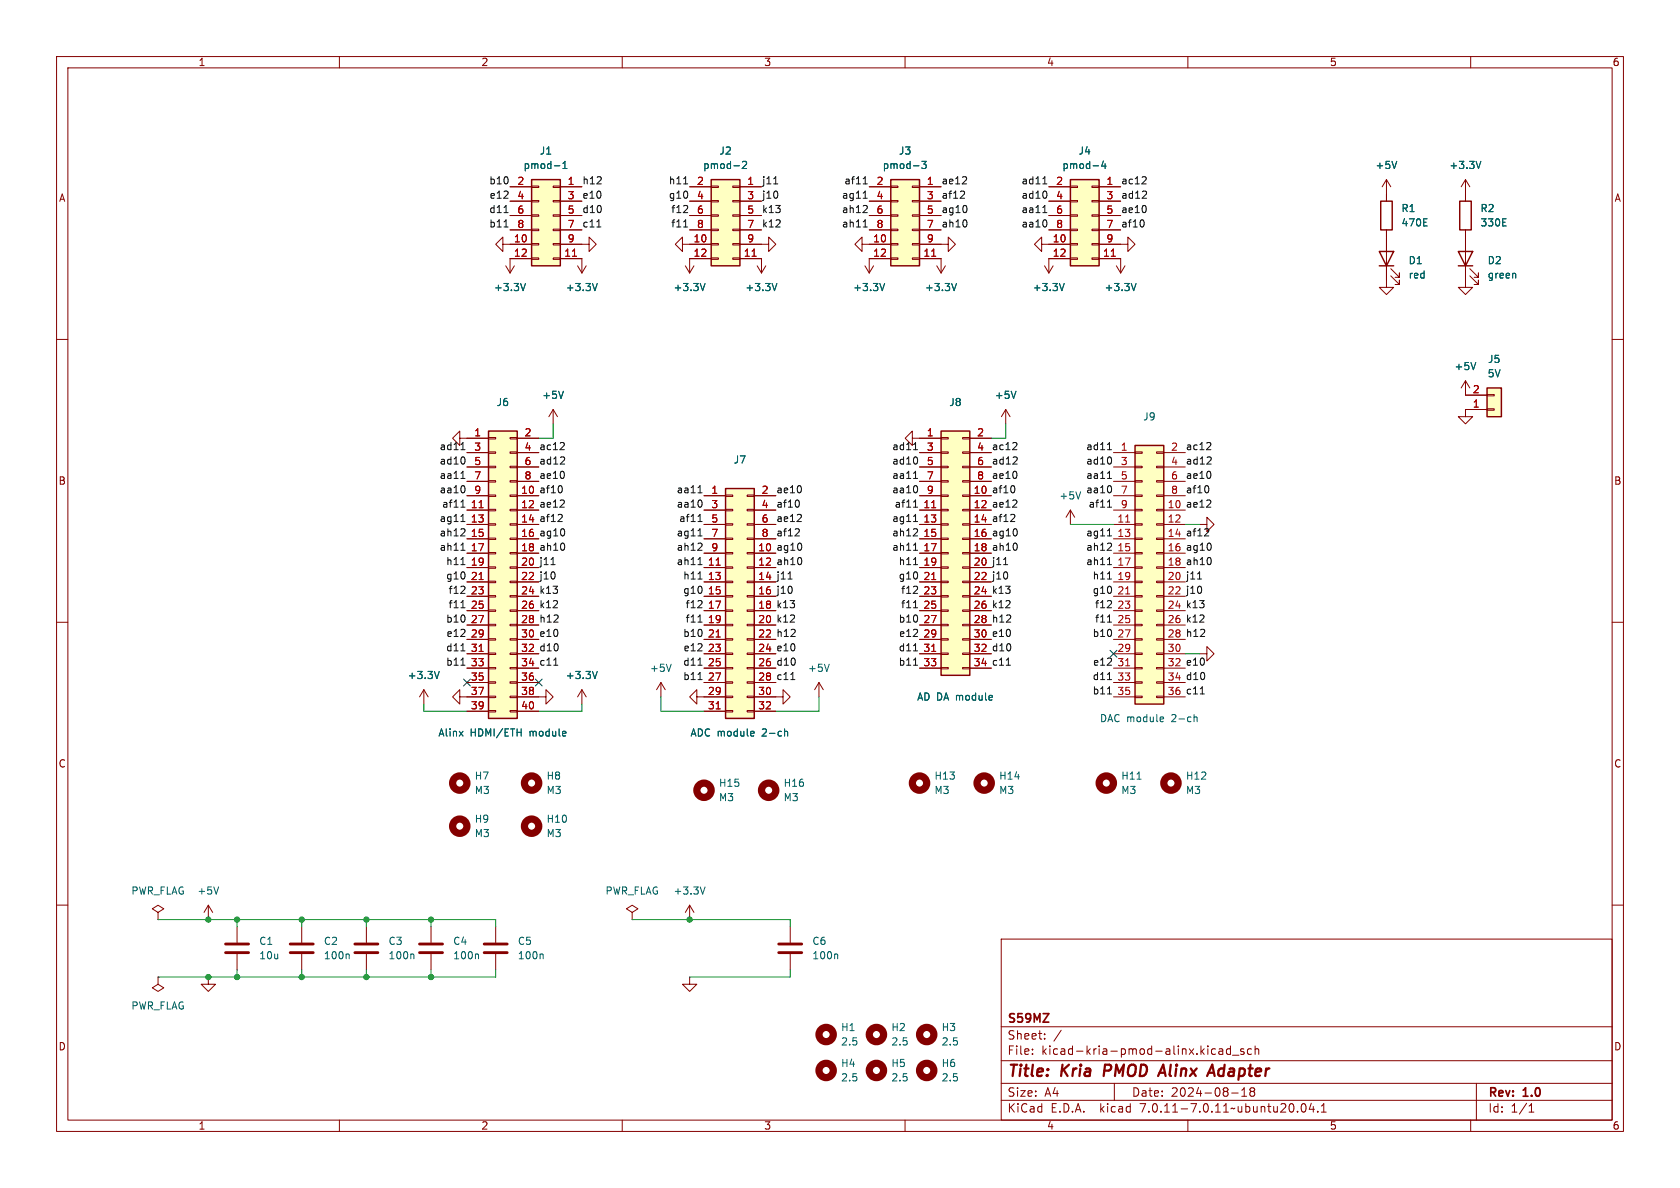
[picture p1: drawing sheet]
<svg xmlns="http://www.w3.org/2000/svg" width="297mm" height="210mm" viewBox="0 0 297 210" stroke-linecap="round" stroke-linejoin="round" font-family="sans-serif">
<g fill="none" stroke="#840000" stroke-width=".18">
<path d="M10 10h277v190h-277zM12 12h273v186h-273zM60 10v2M110 10v2M160 10v2M210 10v2M260 10v2M90.2 33h3.8M90.2 35.6h3.8M90.2 38.1h3.8M94 38h1.2v.2h-1.2zM94 35.4h1.2v.3h-1.2z"/>
<path d="M94 32.9h1.2v.2h-1.2zM97.8 38h1.3v.2h-1.3zM97.8 35.4h1.3v.3h-1.3zM97.8 32.9h1.3v.2h-1.3zM99.1 33h3.8M99.1 35.6h3.8M99.1 38.1h3.8M121.9 33h3.8M121.9 35.6h3.8M121.9 38.1h3.8M125.7 38h1.3v.2h-1.3zM125.7 35.4h1.3v.3h-1.3z"/>
<path d="M125.7 32.9h1.3v.2h-1.3zM129.5 38h1.3v.2h-1.3zM129.5 35.4h1.3v.3h-1.3zM129.5 32.9h1.3v.2h-1.3zM130.8 33h3.8M130.8 35.6h3.8M130.8 38.1h3.8M153.7 33h3.8M153.7 35.6h3.8M153.7 38.1h3.8M157.5 38h1.2v.2h-1.2zM157.5 35.4h1.2v.3h-1.2z"/>
<path d="M157.5 32.9h1.2v.2h-1.2zM161.3 38h1.3v.2h-1.3zM161.3 35.4h1.3v.3h-1.3zM161.3 32.9h1.3v.2h-1.3zM162.6 33h3.8M162.6 35.6h3.8M162.6 38.1h3.8M185.4 33h3.8M185.4 35.6h3.8M185.4 38.1h3.8M189.2 38h1.3v.2h-1.3zM189.2 35.4h1.3v.3h-1.3z"/>
<path d="M189.2 32.9h1.3v.2h-1.3zM193 38h1.3v.2h-1.3zM193 35.4h1.3v.3h-1.3zM193 32.9h1.3v.2h-1.3zM194.3 33h3.8M194.3 35.6h3.8M194.3 38.1h3.8M245.1 31.8l-.8 1.2M245.1 31.8v3.8M245.1 31.8l.8 1.2M259.1 31.8l-.8 1.2M259.1 31.8v3.8"/>
<path d="M259.1 31.8l.7 1.2M10 60h2M88.9 43.2v-1.3l-1.3 1.3 1.3 1.3v-1.3h5.1M89.4 47l.8 1.3M90.2 40.6h3.8M90.9 47l-.7 1.3M94 45.6h1.2v.2h-1.2zM94 43.1h1.2v.2h-1.2zM94 40.5h1.2v.3h-1.2zM94 45.7h-3.8v2.6M97.8 45.6h1.3v.2h-1.3zM97.8 43.1h1.3v.2h-1.3z"/>
<path d="M97.8 40.5h1.3v.3h-1.3zM99.1 43.2h5v1.3l1.3-1.3-1.3-1.3v1.3M99.1 45.7h3.8v2.6M99.1 40.6h3.8M102.1 47l.8 1.3M103.6 47l-.7 1.3M120.6 43.2v-1.3l-1.2 1.3 1.2 1.3v-1.3h5.1M121.2 47l.7 1.3M121.9 40.6h3.8M122.7 47l-.8 1.3M125.7 45.6h1.3v.2h-1.3zM125.7 43.1h1.3v.2h-1.3z"/>
<path d="M125.7 40.5h1.3v.3h-1.3zM125.7 45.7h-3.8v2.6M129.5 45.6h1.3v.2h-1.3zM129.5 43.1h1.3v.2h-1.3zM129.5 40.5h1.3v.3h-1.3zM130.8 43.2h5.1v1.3l1.3-1.3-1.3-1.3v1.3M130.8 45.7h3.8v2.6M130.8 40.6h3.8M133.9 47l.7 1.3M135.4 47l-.8 1.3M152.4 43.2v-1.3l-1.3 1.3 1.3 1.3v-1.3h5.1M152.9 47l.8 1.3"/>
<path d="M153.7 40.6h3.8M154.4 47l-.7 1.3M157.5 45.6h1.2v.2h-1.2zM157.5 43.1h1.2v.2h-1.2zM157.5 40.5h1.2v.3h-1.2zM157.5 45.7h-3.8v2.6M161.3 45.6h1.3v.2h-1.3zM161.3 43.1h1.3v.2h-1.3zM161.3 40.5h1.3v.3h-1.3zM162.6 43.2h5v1.3l1.3-1.3-1.3-1.3v1.3M162.6 45.7h3.8v2.6M162.6 40.6h3.8"/>
<path d="M165.6 47l.8 1.3M167.1 47l-.7 1.3M184.1 43.2v-1.3l-1.2 1.3 1.2 1.3v-1.3h5.1M184.7 47l.7 1.3M185.4 40.6h3.8M186.2 47l-.8 1.3M189.2 45.6h1.3v.2h-1.3zM189.2 43.1h1.3v.2h-1.3zM189.2 40.5h1.3v.3h-1.3zM189.2 45.7h-3.8v2.6M193 45.6h1.3v.2h-1.3zM193 43.1h1.3v.2h-1.3z"/>
<path d="M193 40.5h1.3v.3h-1.3zM194.3 43.2h5.1v1.3l1.3-1.3-1.3-1.3v1.3M194.3 45.7h3.8v2.6M194.3 40.6h3.8M197.4 47l.7 1.3M198.9 47l-.8 1.3M245.1 40.6v10.2h1.3l-1.3 1.3-1.3-1.3h1.3M245.9 48.8l1.5 1.5v-.8v.8h-.8M245.9 47.5l1.5 1.5v-.7v.7h-.8M259.1 40.6v10.2h1.2l-1.2 1.3-1.3-1.3h1.3M259.8 48.8l1.6 1.5v-.8v.8h-.8M259.8 47.5l1.6 1.5v-.7v.7h-.8"/>
<path d="M285 60h2M81.3 77.5v1.2l-1.3-1.2 1.3-1.3v1.3h5.1M86.4 79.9h1.2v.2h-1.2zM86.4 77.3h1.2v.3h-1.2zM90.2 79.9h1.2v.2h-1.2zM90.2 77.3h1.2v.3h-1.2zM91.4 77.5h3.8M97.8 72.4l-.8 1.3M97.8 72.4v2.5M97.8 72.4l.8 1.3M161.3 77.5v1.2l-1.3-1.2 1.3-1.3v1.3h5.1M166.4 79.9h1.2v.2h-1.2z"/>
<path d="M166.4 77.3h1.2v.3h-1.2zM170.2 79.9h1.2v.2h-1.2zM170.2 77.3h1.2v.3h-1.2zM171.4 77.5h3.9M177.8 72.4l-.8 1.3M177.8 72.4v2.5M177.8 72.4l.8 1.3M200.7 79.9h1.2v.2h-1.2zM204.5 79.9h1.2v.2h-1.2zM259.1 67.3v2.6h3.8M259.1 67.3l-.8 1.3M259.1 67.3l.7 1.3"/>
<path d="M262.9 69.7h1.3v.3h-1.3zM262.9 72.3h1.3v.2h-1.3zM262.9 72.4h-3.8v1.3h-1.3l1.3 1.2 1.2-1.2h-1.2M82.5 87.6h3.9M82.5 97.8h3.9M82.5 90.2h3.9M82.5 92.7h3.9M82.5 95.3h3.9M82.5 80h3.9M82.5 82.6h3.9M82.5 85.1h3.9M86.4 97.7h1.2v.2h-1.2z"/>
<path d="M86.4 95.1h1.2v.3h-1.2zM86.4 92.6h1.2v.2h-1.2zM86.4 90h1.2v.3h-1.2zM86.4 87.5h1.2v.3h-1.2zM86.4 85h1.2v.2h-1.2zM86.4 82.4h1.2v.3h-1.2zM90.2 97.7h1.2v.2h-1.2zM90.2 95.1h1.2v.3h-1.2zM90.2 92.6h1.2v.2h-1.2zM90.2 90h1.2v.3h-1.2zM90.2 87.5h1.2v.3h-1.2zM90.2 85h1.2v.2h-1.2z"/>
<path d="M90.2 82.4h1.2v.3h-1.2zM91.4 87.6h3.8M91.4 97.8h3.8M91.4 90.2h3.8M91.4 92.7h3.8M91.4 95.3h3.8M91.4 80h3.8M91.4 82.6h3.8M91.4 85.1h3.8M124.5 87.6h3.8M124.5 97.8h3.8M124.5 90.2h3.8"/>
<path d="M124.5 92.7h3.8M124.5 95.3h3.8M128.3 97.7h1.2v.2h-1.2zM128.3 95.1h1.2v.3h-1.2zM128.3 92.6h1.2v.2h-1.2zM128.3 90h1.2v.3h-1.2zM128.3 87.5h1.2v.3h-1.2zM132.1 97.7h1.2v.2h-1.2zM132.1 95.1h1.2v.3h-1.2zM132.1 92.6h1.2v.2h-1.2zM132.1 90h1.2v.3h-1.2zM132.1 87.5h1.2v.3h-1.2z"/>
<path d="M133.3 87.6h3.9M133.3 97.8h3.9M133.3 90.2h3.9M133.3 92.7h3.9M133.3 95.3h3.9M162.6 87.6h3.8M162.6 97.8h3.8M162.6 90.2h3.8M162.6 92.7h3.8M162.6 95.3h3.8M162.6 80h3.8M162.6 82.6h3.8"/>
<path d="M162.6 85.1h3.8M166.4 97.7h1.2v.2h-1.2zM166.4 95.1h1.2v.3h-1.2zM166.4 92.6h1.2v.2h-1.2zM166.4 90h1.2v.3h-1.2zM166.4 87.5h1.2v.3h-1.2zM166.4 85h1.2v.2h-1.2zM166.4 82.4h1.2v.3h-1.2zM170.2 97.7h1.2v.2h-1.2zM170.2 95.1h1.2v.3h-1.2zM170.2 92.6h1.2v.2h-1.2zM170.2 90h1.2v.3h-1.2z"/>
<path d="M170.2 87.5h1.2v.3h-1.2zM170.2 85h1.2v.2h-1.2zM170.2 82.4h1.2v.3h-1.2zM171.4 87.6h3.9M171.4 97.8h3.9M171.4 90.2h3.9M171.4 92.7h3.9M171.4 95.3h3.9M171.4 80h3.9M171.4 82.6h3.9M171.4 85.1h3.9M189.2 90.2l-.7 1.2"/>
<path d="M189.2 90.2v2.5M189.2 90.2l.8 1.2M196.8 87.6h3.9M196.8 97.8h3.9M196.8 90.2h3.9M196.8 92.7h3.9M196.8 95.3h3.9M196.8 80h3.9M196.8 82.6h3.9M196.8 85.1h3.9M200.7 97.7h1.2v.2h-1.2zM200.7 95.1h1.2v.3h-1.2z"/>
<path d="M200.7 92.6h1.2v.2h-1.2zM200.7 90h1.2v.3h-1.2zM200.7 87.5h1.2v.3h-1.2zM200.7 85h1.2v.2h-1.2zM200.7 82.4h1.2v.3h-1.2zM204.5 97.7h1.2v.2h-1.2zM204.5 95.1h1.2v.3h-1.2zM204.5 92.6h1.2v.2h-1.2zM204.5 90h1.2v.3h-1.2zM204.5 87.5h1.2v.3h-1.2zM204.5 85h1.2v.2h-1.2zM204.5 82.4h1.2v.3h-1.2z"/>
<path d="M205.7 87.6h3.8M205.7 97.8h3.8M205.7 90.2h3.8M205.7 92.7h3.8M205.7 95.3h3.8M205.7 80h3.8M205.7 82.6h3.8M205.7 85.1h3.8M212.1 92.7h1.3v-1.3l1.2 1.3-1.2 1.3v-1.3M10 110h2M82.5 100.3h3.9M82.5 102.9h3.9"/>
<path d="M82.5 105.4h3.9M82.5 108h3.9M82.5 110.5h3.9M82.5 113h3.9M82.5 115.6h3.9M82.5 118.1h3.9M86.4 118h1.2v.2h-1.2zM86.4 115.4h1.2v.3h-1.2zM86.4 112.9h1.2v.3h-1.2zM86.4 110.4h1.2v.2h-1.2zM86.4 107.8h1.2v.3h-1.2zM86.4 105.3h1.2v.2h-1.2z"/>
<path d="M86.4 102.7h1.2v.3h-1.2zM86.4 100.2h1.2v.3h-1.2zM90.2 118h1.2v.2h-1.2zM90.2 115.4h1.2v.3h-1.2zM90.2 112.9h1.2v.3h-1.2zM90.2 110.4h1.2v.2h-1.2zM90.2 107.8h1.2v.3h-1.2zM90.2 105.3h1.2v.2h-1.2zM90.2 102.7h1.2v.3h-1.2zM90.2 100.2h1.2v.3h-1.2zM91.4 100.3h3.8M91.4 102.9h3.8"/>
<path d="M91.4 105.4h3.8M91.4 108h3.8M91.4 110.5h3.8M91.4 113h3.8M91.4 115.6h3.8M91.4 118.1h3.8M124.5 100.3h3.8M124.5 102.9h3.8M124.5 105.4h3.8M124.5 108h3.8M124.5 110.5h3.8M124.5 113h3.8"/>
<path d="M124.5 115.6h3.8M124.5 118.1h3.8M128.3 118h1.2v.2h-1.2zM128.3 115.4h1.2v.3h-1.2zM128.3 112.9h1.2v.3h-1.2zM128.3 110.4h1.2v.2h-1.2zM128.3 107.8h1.2v.3h-1.2zM128.3 105.3h1.2v.2h-1.2zM128.3 102.7h1.2v.3h-1.2zM128.3 100.2h1.2v.3h-1.2zM132.1 118h1.2v.2h-1.2zM132.1 115.4h1.2v.3h-1.2z"/>
<path d="M132.1 112.9h1.2v.3h-1.2zM132.1 110.4h1.2v.2h-1.2zM132.1 107.8h1.2v.3h-1.2zM132.1 105.3h1.2v.2h-1.2zM132.1 102.7h1.2v.3h-1.2zM132.1 100.2h1.2v.3h-1.2zM133.3 100.3h3.9M133.3 102.9h3.9M133.3 105.4h3.9M133.3 108h3.9M133.3 110.5h3.9M133.3 113h3.9"/>
<path d="M133.3 115.6h3.9M133.3 118.1h3.9M162.6 100.3h3.8M162.6 102.9h3.8M162.6 105.4h3.8M162.6 108h3.8M162.6 110.5h3.8M162.6 113h3.8M162.6 115.6h3.8M162.6 118.1h3.8M166.4 118h1.2v.2h-1.2zM166.4 115.4h1.2v.3h-1.2z"/>
<path d="M166.4 112.9h1.2v.3h-1.2zM166.4 110.4h1.2v.2h-1.2zM166.4 107.8h1.2v.3h-1.2zM166.4 105.3h1.2v.2h-1.2zM166.4 102.7h1.2v.3h-1.2zM166.4 100.2h1.2v.3h-1.2zM170.2 118h1.2v.2h-1.2zM170.2 115.4h1.2v.3h-1.2zM170.2 112.9h1.2v.3h-1.2zM170.2 110.4h1.2v.2h-1.2zM170.2 107.8h1.2v.3h-1.2zM170.2 105.3h1.2v.2h-1.2z"/>
<path d="M170.2 102.7h1.2v.3h-1.2zM170.2 100.2h1.2v.3h-1.2zM171.4 100.3h3.9M171.4 102.9h3.9M171.4 105.4h3.9M171.4 108h3.9M171.4 110.5h3.9M171.4 113h3.9M171.4 115.6h3.9M171.4 118.1h3.9M196.8 100.3h3.9M196.8 102.9h3.9"/>
<path d="M196.8 105.4h3.9M196.8 108h3.9M196.8 110.5h3.9M196.8 113h3.9M196.8 115.6h3.9M196.8 118.1h3.9M200.7 118h1.2v.2h-1.2zM200.7 115.4h1.2v.3h-1.2zM200.7 112.9h1.2v.3h-1.2zM200.7 110.4h1.2v.2h-1.2zM200.7 107.8h1.2v.3h-1.2zM200.7 105.3h1.2v.2h-1.2z"/>
<path d="M200.7 102.7h1.2v.3h-1.2zM200.7 100.2h1.2v.3h-1.2zM204.5 118h1.2v.2h-1.2zM204.5 115.4h1.2v.3h-1.2zM204.5 112.9h1.2v.3h-1.2zM204.5 110.4h1.2v.2h-1.2zM204.5 107.8h1.2v.3h-1.2zM204.5 105.3h1.2v.2h-1.2zM204.5 102.7h1.2v.3h-1.2zM204.5 100.2h1.2v.3h-1.2zM205.7 100.3h3.8M205.7 102.9h3.8"/>
<path d="M205.7 105.4h3.8M205.7 108h3.8M205.7 110.5h3.8M205.7 113h3.8M205.7 115.6h3.8M205.7 118.1h3.8M212.1 115.6h1.3v-1.3l1.2 1.3-1.2 1.2v-1.2M285 110h2M74.9 121.9l-.7 1.3M74.9 121.9v2.6M74.9 121.9l.8 1.3M81.3 123.2v1.3l-1.3-1.3 1.3-1.3v1.3h5.1"/>
<path d="M82.5 120.7h3.9M82.5 125.7h3.9M86.4 125.6h1.2v.3h-1.2zM86.4 123.1h1.2v.2h-1.2zM86.4 120.5h1.2v.3h-1.2zM90.2 125.6h1.2v.3h-1.2zM90.2 123.1h1.2v.2h-1.2zM90.2 120.5h1.2v.3h-1.2zM91.4 123.2h5.1v-1.3l1.3 1.3-1.3 1.3v-1.3M91.4 120.7h3.8M91.4 125.7h3.8M102.9 121.9l-.8 1.3"/>
<path d="M102.9 121.9v2.6M102.9 121.9l.7 1.3M116.8 120.7l-.7 1.2M116.8 120.7v2.5M116.8 120.7l.8 1.2M123.2 123.2v1.3l-1.3-1.3 1.3-1.3v1.3h5.1M124.5 120.7h3.8M124.5 125.7h3.8M128.3 125.6h1.2v.3h-1.2zM128.3 123.1h1.2v.2h-1.2zM128.3 120.5h1.2v.3h-1.2zM132.1 125.6h1.2v.3h-1.2z"/>
<path d="M132.1 123.1h1.2v.2h-1.2zM132.1 120.5h1.2v.3h-1.2zM133.3 123.2h5.1v-1.3l1.3 1.3-1.3 1.3v-1.3M133.3 120.7h3.9M133.3 125.7h3.9M144.8 120.7l-.8 1.2M144.8 120.7v2.5M144.8 120.7l.7 1.2M196.8 120.7h3.9M196.8 123.2h3.9M200.7 123.1h1.2v.2h-1.2zM200.7 120.5h1.2v.3h-1.2z"/>
<path d="M204.5 123.1h1.2v.2h-1.2zM204.5 120.5h1.2v.3h-1.2zM205.7 120.7h3.8M205.7 123.2h3.8M10 160h2M285 160h2M27.9 172.7v1.3l-1 .6 1 .7 1.1-.7-1.1-.6M27.9 172.7h.1M27.9 161.3l1.1-.6-1.1-.7-1 .7 1 .6v1.3M27.9 162.6h.1M36.8 172.7v1.3h1.3l-1.3 1.3-1.2-1.3h1.2M36.8 160l-.7 1.3"/>
<path d="M36.8 160v2.6M36.8 160l.8 1.3M41.9 163.8v2.8M41.9 168.7v2.8M53.3 163.8v2.8M53.3 168.7v2.8M64.8 163.8v2.8M64.8 168.7v2.8M76.2 163.8v2.8M76.2 168.7v2.8M87.6 163.8v2.8M87.6 168.7v2.8"/>
<path d="M111.8 161.3l1-.6-1-.7-1.1 .7 1.1 .6v1.3M111.8 162.6h.1M121.9 172.7v1.3h1.3l-1.3 1.3-1.3-1.3h1.3M121.9 160l-.7 1.3M121.9 160v2.6M121.9 160l.8 1.3M139.7 163.8v2.8M139.7 168.7v2.8M177 166h108v32h-108zM60 198v2M110 198v2M160 198v2"/>
<path d="M177 194.5h108M177 191.5h108M177 187.5h108M177 181.5h108M182.5 186.3v.1M182.5 185.5v.1M184.7 183.6v.1M184.7 182.8v.1M187.6 182.1l-1.3 2M197 191.5v3M210 198v2M214.3 186.3h.6"/>
<path d="M214.3 185.5h.6M215.5 185.5h.6l.1 .9M216.2 185.8h-.5a.29 .29 0 0 0-.2 .3 .29 .29 0 0 0 .2 .3l.5-.1M217.5 185.5l-.4-.1-.3 .3v.4l.2 .2h.5M217.5 184.9v1.5M217.7 193.2h1.2M217.9 186.5h1.1M219.5 193.8h.9M219.5 192.7l.5-.4v1.5M219.9 185.5l-.4-.1-.2 .2 .1 .2 .5 .2v.3h-.6M221 192.4v.3l.2 .2M221.2 185.5l-.4-.1-.3 .3v.4l.2 .2h.5"/>
<path d="M221.2 192.9l-.2 .3v.3l.2 .3 .5-.1 .1-.2-.1-.4-.2-.2M221.2 192.9h.3M221.7 192.4l.1 .3-.3 .2M221.9 185.5l.2-.1 .4 .1v.9M221.9 184.9v1.5M229.4 196.5v.1M230.2 195.2l.2-.1a.81 .81 0 0 1 .6 .6 .81 .81 0 0 1-.3 .8l-.2 .1a.81 .81 0 0 1-.3-1.4zM231.8 195l-.3 1.1h.9M232.2 195.6v1M233 196.5v.1M233.6 196.6h.9M233.6 195.5l.4-.4v1.5"/>
<path d="M260 198v2M261 191.5v6.5M270.3 196.6h.9M270.3 195.5l.4-.4v1.5"/>
</g>
<path d="M195.4 188.2l-.3 2M204.7 190.2l.9-2 .5 2M205 189.6h.9" fill="none" stroke="#840000" stroke-width=".4"/>
<g fill="#ffffc2" stroke="#ffffc2" stroke-width=".18">
<path d="M189.2 31.8h5.1v15.2h-5.1z"/>
<path d="M128.3 86.4h5v40.6h-5z"/>
<path d="M166.4 76.2h5v43.2h-5z"/>
<path d="M86.4 76.2h5v50.8h-5z"/>
<path d="M125.7 31.8h5.1v15.2h-5.1z"/>
<path d="M157.5 31.8h5.1v15.2h-5.1z"/>
<path d="M94 31.8h5.1v15.2h-5.1z"/>
<path d="M200.7 78.7h5v45.8h-5z"/>
<path d="M262.9 68.6h2.5v5.1h-2.5z"/>
</g>
<g fill="none" stroke="#840000" stroke-width=".25">
<path d="M94 31.8h5.1v15.2h-5.1zM125.7 31.8h5.1v15.2h-5.1zM157.5 31.8h5.1v15.2h-5.1zM189.2 31.8h5.1v15.2h-5.1zM244.1 35.6h2v5h-2zM258.1 35.6h2v5h-2zM243.8 44.5h2.6l-1.3 2.5zM243.8 47h2.6M257.8 44.5h2.5l-1.2 2.5zM257.8 47h2.5M86.4 76.2h5v50.8h-5zM166.4 76.2h5v43.2h-5z"/>
<path d="M200.7 78.7h5v45.8h-5zM262.9 68.6h2.5v5.1h-2.5zM128.3 86.4h5v40.6h-5z"/>
</g>
<g fill="none" stroke="#a90000" stroke-width=".18">
<path d="M101.2 45.3h.7M133 45.3h.7M164.7 45.3h.7M196.5 45.3h.7M84.7 89.8h.7M126.6 99.9h.7M164.7 89.8h.7M199 92.3h.7M84.7 102.5h.7M84.7 115.2h.7M126.6 112.6h.7M164.7 102.5h.7"/>
<path d="M164.7 115.2h.7M199 105h.7M199 117.7h.7M126.6 125.3h.7"/>
</g>
<g fill="none" stroke="#006464" stroke-width=".18">
<path d="M98 29.3h1M99.5 29.8h.7M99.5 28.9l.4-.4v1.3M131.3 28.6l.4-.1 .3 .4-.8 .9h.8M163 28.5h.7l-.4 .5 .4 .1v.6l-.2 .1-.5-.1M195.1 28.5l-.3 .9h.7M195.4 28.9v.9M246.9 28.5l-.4 1.3M251.7 39.9h.6M251.7 38.7h.6M261.8 28.5l-.4 1.3M265.7 39.9h.6"/>
<path d="M265.7 38.7h.6M92.9 50.1l-.4 1.3M105.6 50.1l-.4 1.3M124.6 50.1l-.4 1.3M137.3 50.1l-.4 1.3M156.4 50.1l-.4 1.3M169.1 50.1l-.4 1.3M188.1 50.1l-.4 1.3M200.8 50.1l-.4 1.3M267.9 48.4l.1 .8M99.6 69.2l-.4 1.2M179.6 69.2l-.4 1.2"/>
<path d="M260.9 64.1l-.4 1.2M191 86.9l-.4 1.3M77.7 118.7l-.5 1.3M105.6 118.7l-.4 1.3M118.7 117.4l-.5 1.3M146.6 117.4l-.4 1.3M81.2 129.3l.7 .8M81.9 129.3l-.7 .8M132.9 129.3h.4v.3l-.6 .1M133.3 130.1h-.4M138.8 129.3h.4v.8M201 137.7h.7"/>
<path d="M205.3 126.7l.3 .1 .1 .2-.6 .2M205.6 127.5l-.3 .1M211.2 126.8h.4v.8M38.6 156.8l-.4 1.3M124.6 156.8l-.4 1.3M61.6 168.6l.1 .2v.7M73 168.6l.2 .2v.7M84.4 168.6l.2 .2v.7M95.8 168.6l.2 .2v.7M147.9 168.6l.2 .2v.7"/>
</g>
<g fill="none" stroke="#840000" stroke-width="1.3">
<circle cx="81.3" cy="138.4" r="1.27"/>
<circle cx="94" cy="138.4" r="1.27"/>
<circle cx="124.5" cy="139.7" r="1.27"/>
<circle cx="135.9" cy="139.7" r="1.27"/>
<circle cx="162.6" cy="138.4" r="1.27"/>
<circle cx="174" cy="138.4" r="1.27"/>
<circle cx="195.6" cy="138.4" r="1.27"/>
<circle cx="207" cy="138.4" r="1.27"/>
<circle cx="81.3" cy="146" r="1.27"/>
<circle cx="94" cy="146" r="1.27"/>
<circle cx="146" cy="189.2" r="1.27"/>
<circle cx="146" cy="182.9" r="1.27"/>
<circle cx="154.9" cy="189.2" r="1.27"/>
<circle cx="154.9" cy="182.9" r="1.27"/>
<circle cx="163.8" cy="189.2" r="1.27"/>
<circle cx="163.8" cy="182.9" r="1.27"/>
</g>
<path d="M39.9 168.4h4M39.9 166.9h4M51.3 168.4h4.1M51.3 166.9h4.1M62.7 168.4h4.1M62.7 166.9h4.1M74.2 168.4h4M74.2 166.9h4M85.6 168.4h4.1M85.6 166.9h4.1M137.7 168.4h4M137.7 166.9h4" fill="none" stroke="#840000" stroke-width=".51"/>
<g fill="none" stroke="#0f0f0f" stroke-width=".18">
<path d="M89.1 37.6h.7M120.8 37.6h.8M120.9 32.5h.7M121.5 36.4v.5M136.8 32.5h.7M152.6 35h.7M152.6 32.5h.7M152.8 31.4l.2-.2v1.3M152.8 34l.2-.2v1.2M152.8 39l.2-.1v1.2M153.2 36.4l.1 .2v.3l-.8 .7h.8M170.1 32.5h.8"/>
<path d="M170.3 33.8l.2 .2v.3l-.8 .7h.8M170.8 36.4l.1 .4-.1 .7M170.8 39l.1 .3-.1 .7M170.8 31.4v.4M184.4 37.6h.7M184.4 32.5h.7M184.6 31.4l.1-.2v1.3M184.6 36.5l.1-.2v1.3M185 33.9l.1 .4-.1 .6M185 39l.1 .3-.1 .7M202.1 38.9l.2 .4-.2 .8M202.4 31.2l.2 .3v.3l-.8 .7h.8"/>
<path d="M202.6 33.8l.1 .2-.1 .3-.7 .7h.8M202.6 36.6v.7M89.1 40.1h.7M105.5 40.1h.7M120.9 40.1h.7M152.6 40.1h.7M81.5 79.5h.7M81.7 78.4l.1-.2v1.3M99.5 78.2l.3 .3-.1 .3-.7 .7h.8M161.5 79.5h.7M161.7 78.4l.2-.2v1.3M179.5 78.2l.3 .3-.1 .3-.7 .7h.8"/>
<path d="M195.8 79.5h.7M196 78.4l.1-.2v1.3M213.8 78.2l.3 .3-.1 .3-.7 .7h.8M81.5 89.7h.7M81.5 92.2h.7M81.5 99.8h.7M81.5 97.3h.7M81.5 84.6h.7M81.7 83.5l.1-.2v1.3M81.7 88.6l.1-.2v1.3M81.7 91.1l.1-.2v1.3M81.7 96.2l.1-.2v1.3"/>
<path d="M82.1 93.5l.1 .2-.1 .3-.7 .7h.8M82.1 80.9l.1 .4-.1 .6M82.1 86l.1 .3-.1 .7M97.4 99.8h.7M99 89.7h.8M99.2 90.9l.2 .3-.1 .3-.7 .7h.8M99.2 85.9l.2 .4-.2 .8M99.7 80.8l.1 .2v.3l-.8 .7h.8M99.7 93.6l.1 .4-.1 .6M99.7 96.1l.1 .4-.1 .7M99.7 83.5v.8M99.7 88.5v.4"/>
<path d="M123.4 92.2h.7M123.4 94.7h.7M123.4 99.8h.7M123.4 87.1h.7M123.6 86l.2-.2v1.3M123.6 91.1l.2-.2v1.3M123.6 93.6l.2-.1v1.2M123.6 98.7l.2-.2v1.3M124 88.5l.1 .4-.1 .6M124 96.1l.1 .1v.4l-.8 .7h.8M140.9 92.2h.8M141.1 93.5l.2 .2v.3l-.8 .7h.8"/>
<path d="M141.1 88.4l.2 .5-.2 .7M141.6 91v.5M141.6 86.1v.8M141.6 98.7l.1 .3-.1 .7M141.6 96.1l.1 .4-.1 .7M161.5 89.7h.7M161.5 92.2h.7M161.5 99.8h.7M161.5 97.3h.7M161.5 84.6h.7M161.7 83.5l.2-.2v1.3M161.7 88.6l.2-.2v1.3"/>
<path d="M161.7 91.1l.2-.2v1.3M161.7 96.2l.2-.2v1.3M162.1 93.5l.1 .2v.3l-.8 .7h.8M162.1 80.9l.1 .4-.1 .6M162.1 86l.1 .3-.1 .7M177.4 99.8h.7M179 89.7h.8M179.2 90.9l.2 .3v.3l-.8 .7h.8M179.2 85.9l.2 .4-.2 .8M179.7 88.5v.4M179.7 83.5v.8M179.7 80.8l.1 .2v.3l-.8 .7h.8"/>
<path d="M179.7 93.6l.1 .4-.1 .6M179.7 96.1l.1 .4-.1 .7M195.8 89.7h.7M195.8 94.7h.7M195.8 99.8h.7M195.8 84.6h.7M196 83.5l.1-.2v1.3M196 88.6l.1-.2v1.3M196 93.6l.1-.1v1.2M196 98.7l.1-.2v1.3M196.4 80.9l.1 .4-.1 .6M196.4 86l.1 .3-.1 .7"/>
<path d="M196.4 96.1l.1 .1-.1 .4-.7 .7h.8M213.3 89.7h.8M213.5 93.5l.2 .2-.1 .3-.7 .7h.8M213.5 85.9l.2 .4-.2 .8M214 80.8l.1 .2v.3l-.8 .7h.8M214 96.1l.1 .4-.1 .7M214 98.7l.1 .3-.1 .7M214 88.5v.4M214 83.5v.8M81.4 104.9h.8M81.5 107.4h.7M81.5 117.6h.7"/>
<path d="M81.5 115.1h.7M82.1 103.7v.5M97.9 117.6h.7M123.3 107.4h.8M123.4 117.6h.7M123.4 102.4h.7M123.4 110h.7M124.1 106.3v.4M139.3 102.4h.7M161.4 104.9h.8M161.5 107.4h.7M161.5 117.6h.7"/>
<path d="M161.5 115.1h.7M162.2 103.7v.5M177.9 117.6h.7M195.7 107.4h.8M195.8 102.4h.7M195.8 110h.7M196.4 106.3v.4M211.7 102.4h.7M123.4 120.1h.7M139.8 120.1h.7M195.8 120.1h.7M195.8 122.7h.7"/>
<path d="M212.2 122.7h.7"/>
</g>
<g fill="none" stroke="#009600" stroke-width=".18">
<path d="M97.8 74.9v2.6h-2.6M177.8 74.9v2.6h-2.5M189.2 92.7h7.6M209.5 92.7h2.6M209.5 115.6h2.6M74.9 124.5v1.2h7.6M102.9 124.5v1.2h-7.7M116.8 123.2v2.5h7.7M144.8 123.2v2.5h-7.6M27.9 162.6h59.7v1.2M41.9 162.6v1.2M41.9 171.5v1.2"/>
<path d="M53.3 162.6v1.2M53.3 171.5v1.2M64.8 162.6v1.2M64.8 171.5v1.2M76.2 162.6v1.2M76.2 171.5v1.2M87.6 171.5v1.2h-59.7M111.8 162.6h27.9v1.2M139.7 171.5v1.2h-17.8"/>
</g>
<path d="M196.2 115l1.3 1.2M197.5 115l-1.3 1.2M81.9 120l1.3 1.3M83.2 120l-1.3 1.3M94.6 120l1.3 1.3M95.9 120l-1.3 1.3" fill="none" stroke="#000084" stroke-width=".18"/>
<g fill="#009600" stroke="#009600" stroke-width=".18">
<circle cx="41.9" cy="162.6" r=".46"/>
<circle cx="41.9" cy="172.7" r=".46"/>
<circle cx="36.8" cy="162.6" r=".46"/>
<circle cx="53.3" cy="172.7" r=".46"/>
<circle cx="64.8" cy="172.7" r=".46"/>
<circle cx="53.3" cy="162.6" r=".46"/>
<circle cx="64.8" cy="162.6" r=".46"/>
<circle cx="36.8" cy="172.7" r=".46"/>
<circle cx="76.2" cy="162.6" r=".46"/>
<circle cx="76.2" cy="172.7" r=".46"/>
<circle cx="121.9" cy="162.6" r=".46"/>
</g>
<g font-size="2.8" fill="#840000">
<text x="178" y="190.9">Title:</text>
<text x="187.7" y="190.9">Kria</text>
<text x="196" y="190.9">PMOD</text>
<text x="206.7" y="190.9">Alinx</text>
<text x="216.2" y="190.9">Adapter</text>
</g>
<g font-size="2.1" fill="#840000">
<text x="178" y="184">Sheet:</text>
<text x="178" y="181.2">S59MZ</text>
<text x="178" y="186.7">File:</text>
<text x="184.1" y="186.7">kicad-kria-pmod-alinx.kicad_sch</text>
<text x="178" y="196.9">KiCad</text>
<text x="178" y="194.1">Size:</text>
<text x="184.7" y="194.1">A4</text>
<text x="185.7" y="196.9">E.D.A.</text>
<text x="194.6" y="196.9">kicad</text>
<text x="200" y="194.1">Date:</text>
<text x="201.8" y="196.9">7.0.11-7.0.11~ubuntu20.04.1</text>
<text x="207" y="194.1">2024-08-18</text>
<text x="263" y="194.3">Rev:</text>
<text x="263" y="196.9">Id:</text>
<text x="267.1" y="196.9">1/1</text>
<text x="269.4" y="194.3">1.0</text>
</g>
<g font-size="1.8" fill="#840000">
<text x="35" y="11.9">1</text>
<text x="85" y="11.9">2</text>
<text x="135" y="11.9">3</text>
<text x="185" y="11.9">4</text>
<text x="235" y="11.9">5</text>
<text x="285" y="11.9">6</text>
<text x="10.3" y="35.9">A</text>
<text x="285.3" y="35.9">A</text>
<text x="10.3" y="85.9">B</text>
<text x="285.3" y="85.9">B</text>
<text x="10.3" y="135.9">C</text>
<text x="285.3" y="135.9">C</text>
<text x="10.3" y="185.9">D</text>
<text x="285.3" y="185.9">D</text>
<text x="35" y="199.9">1</text>
<text x="85" y="199.9">2</text>
<text x="135" y="199.9">3</text>
<text x="185" y="199.9">4</text>
<text x="235" y="199.9">5</text>
<text x="285" y="199.9">6</text>
</g>
<g font-size="1.8" fill="#006464">
<text x="95.3" y="27.5">J1</text>
<text x="127.1" y="27.5">J2</text>
<text x="158.8" y="27.5">J3</text>
<text x="190.6" y="27.5">J4</text>
<text x="92.5" y="30.1">pmod-1</text>
<text x="124.2" y="30.1">pmod-2</text>
<text x="156" y="30.1">pmod-3</text>
<text x="187.7" y="30.1">pmod-4</text>
<text x="243.1" y="30.1">+5V</text>
<text x="256.1" y="30.1">+3.3V</text>
<text x="247.7" y="37.7">R1</text>
<text x="247.7" y="40.2">470E</text>
<text x="261.6" y="37.7">R2</text>
<text x="261.6" y="40.2">330E</text>
<text x="248.9" y="46.9">D1</text>
<text x="262.9" y="46.9">D2</text>
<text x="87.2" y="51.7">+3.3V</text>
<text x="99.9" y="51.7">+3.3V</text>
<text x="119" y="51.7">+3.3V</text>
<text x="131.7" y="51.7">+3.3V</text>
<text x="150.7" y="51.7">+3.3V</text>
<text x="163.4" y="51.7">+3.3V</text>
<text x="182.5" y="51.7">+3.3V</text>
<text x="195.2" y="51.7">+3.3V</text>
<text x="248.9" y="49.4">red</text>
<text x="262.9" y="49.4">green</text>
<text x="257" y="65.6">+5V</text>
<text x="263" y="64.4">J5</text>
<text x="87.7" y="72">J6</text>
<text x="95.8" y="70.7">+5V</text>
<text x="167.7" y="72">J8</text>
<text x="175.8" y="70.7">+5V</text>
<text x="262.9" y="66.9">5V</text>
<text x="202" y="74.5">J9</text>
<text x="129.6" y="82.1">J7</text>
<text x="187.2" y="88.5">+5V</text>
<text x="114.8" y="119">+5V</text>
<text x="142.7" y="119">+5V</text>
<text x="72" y="120.2">+3.3V</text>
<text x="99.9" y="120.2">+3.3V</text>
<text x="162" y="124.1">AD DA module</text>
<text x="77.4" y="130.4">Alinx</text>
<text x="83.1" y="130.4">HDMI/ETH</text>
<text x="93.7" y="130.4">module</text>
<text x="122" y="130.4">ADC module</text>
<text x="134.8" y="130.4">2-ch</text>
<text x="194.4" y="127.9">DAC module</text>
<text x="207.2" y="127.9">2-ch</text>
<text x="83.8" y="140.6">M3</text>
<text x="83.8" y="138">H7</text>
<text x="96.5" y="140.6">M3</text>
<text x="96.5" y="138">H8</text>
<text x="127" y="139.3">H15</text>
<text x="127" y="141.8">M3</text>
<text x="138.4" y="139.3">H16</text>
<text x="138.4" y="141.8">M3</text>
<text x="165.1" y="138">H13</text>
<text x="165.1" y="140.6">M3</text>
<text x="176.5" y="138">H14</text>
<text x="176.5" y="140.6">M3</text>
<text x="198.1" y="138">H11</text>
<text x="198.1" y="140.6">M3</text>
<text x="209.6" y="138">H12</text>
<text x="209.6" y="140.6">M3</text>
<text x="83.8" y="148.2">M3</text>
<text x="83.8" y="145.6">H9</text>
<text x="96.5" y="145.6">H10</text>
<text x="96.5" y="148.2">M3</text>
<text x="23.1" y="158.3">PWR_FLAG</text>
<text x="34.8" y="158.3">+5V</text>
<text x="106.9" y="158.3">PWR_FLAG</text>
<text x="119" y="158.3">+3.3V</text>
<text x="45.7" y="167.2">C1</text>
<text x="57.2" y="167.2">C2</text>
<text x="68.6" y="167.2">C3</text>
<text x="80" y="167.2">C4</text>
<text x="91.4" y="167.2">C5</text>
<text x="143.5" y="167.2">C6</text>
<text x="45.7" y="169.8">10u</text>
<text x="57.2" y="169.8">100n</text>
<text x="68.6" y="169.8">100n</text>
<text x="80" y="169.8">100n</text>
<text x="91.4" y="169.8">100n</text>
<text x="143.5" y="169.8">100n</text>
<text x="23.1" y="178.7">PWR_FLAG</text>
<text x="148.6" y="182.5">H1</text>
<text x="148.6" y="185">2.5</text>
<text x="157.5" y="182.5">H2</text>
<text x="157.5" y="185">2.5</text>
<text x="166.4" y="182.5">H3</text>
<text x="166.4" y="185">2.5</text>
<text x="148.6" y="188.8">H4</text>
<text x="148.6" y="191.4">2.5</text>
<text x="157.5" y="188.8">H5</text>
<text x="157.5" y="191.4">2.5</text>
<text x="166.4" y="188.8">H6</text>
<text x="166.4" y="191.4">2.5</text>
</g>
<g font-size="1.8" fill="#0f0f0f">
<text x="86.4" y="32.7">b10</text>
<text x="86.5" y="35.2">e12</text>
<text x="102.9" y="35.2">e10</text>
<text x="102.9" y="32.7">h12</text>
<text x="118.1" y="35.2">g10</text>
<text x="118.1" y="32.7">h11</text>
<text x="134.6" y="32.7">j11</text>
<text x="134.6" y="35.2">j10</text>
<text x="148.7" y="35.2">ag11</text>
<text x="149.2" y="32.7">af11</text>
<text x="166.4" y="35.2">af12</text>
<text x="166.4" y="32.7">ae12</text>
<text x="180.5" y="35.2">ad10</text>
<text x="180.5" y="32.7">ad11</text>
<text x="198.1" y="35.2">ad12</text>
<text x="198.1" y="32.7">ac12</text>
<text x="86.4" y="37.8">d11</text>
<text x="86.4" y="40.3">b11</text>
<text x="102.9" y="40.3">c11</text>
<text x="102.9" y="37.8">d10</text>
<text x="118.6" y="37.8">f12</text>
<text x="118.6" y="40.3">f11</text>
<text x="134.6" y="40.3">k12</text>
<text x="134.6" y="37.8">k13</text>
<text x="148.7" y="37.8">ah12</text>
<text x="148.7" y="40.3">ah11</text>
<text x="166.4" y="37.8">ag10</text>
<text x="166.4" y="40.3">ah10</text>
<text x="180.5" y="37.8">aa11</text>
<text x="180.5" y="40.3">aa10</text>
<text x="198.1" y="37.8">ae10</text>
<text x="198.1" y="40.3">af10</text>
<text x="77.6" y="82.2">ad10</text>
<text x="77.6" y="79.7">ad11</text>
<text x="95.2" y="82.2">ad12</text>
<text x="95.2" y="79.7">ac12</text>
<text x="157.6" y="79.7">ad11</text>
<text x="157.6" y="82.2">ad10</text>
<text x="175.3" y="82.2">ad12</text>
<text x="175.3" y="79.7">ac12</text>
<text x="191.9" y="82.2">ad10</text>
<text x="191.9" y="79.7">ad11</text>
<text x="209.5" y="79.7">ac12</text>
<text x="209.5" y="82.2">ad12</text>
<text x="77.6" y="84.7">aa11</text>
<text x="77.6" y="87.3">aa10</text>
<text x="78.1" y="89.8">af11</text>
<text x="95.2" y="87.3">af10</text>
<text x="95.2" y="84.7">ae10</text>
<text x="95.2" y="89.8">ae12</text>
<text x="119.5" y="87.3">aa11</text>
<text x="119.5" y="89.8">aa10</text>
<text x="137.2" y="89.8">af10</text>
<text x="137.2" y="87.3">ae10</text>
<text x="157.6" y="87.3">aa10</text>
<text x="157.6" y="84.7">aa11</text>
<text x="158.1" y="89.8">af11</text>
<text x="175.3" y="89.8">ae12</text>
<text x="175.3" y="87.3">af10</text>
<text x="175.3" y="84.7">ae10</text>
<text x="191.9" y="87.3">aa10</text>
<text x="191.9" y="84.7">aa11</text>
<text x="192.4" y="89.8">af11</text>
<text x="209.5" y="89.8">ae12</text>
<text x="209.5" y="87.3">af10</text>
<text x="209.5" y="84.7">ae10</text>
<text x="77.6" y="92.4">ag11</text>
<text x="77.6" y="94.9">ah12</text>
<text x="95.2" y="94.9">ag10</text>
<text x="95.2" y="92.4">af12</text>
<text x="119.5" y="94.9">ag11</text>
<text x="120" y="92.4">af11</text>
<text x="137.2" y="92.4">ae12</text>
<text x="137.2" y="94.9">af12</text>
<text x="157.6" y="94.9">ah12</text>
<text x="157.6" y="92.4">ag11</text>
<text x="175.3" y="92.4">af12</text>
<text x="175.3" y="94.9">ag10</text>
<text x="191.9" y="94.9">ag11</text>
<text x="209.5" y="94.9">af12</text>
<text x="77.6" y="97.4">ah11</text>
<text x="78.8" y="100">h11</text>
<text x="95.2" y="100">j11</text>
<text x="95.2" y="97.4">ah10</text>
<text x="119.5" y="100">ah11</text>
<text x="119.5" y="97.4">ah12</text>
<text x="137.2" y="100">ah10</text>
<text x="137.2" y="97.4">ag10</text>
<text x="157.6" y="97.4">ah11</text>
<text x="158.8" y="100">h11</text>
<text x="175.3" y="97.4">ah10</text>
<text x="175.3" y="100">j11</text>
<text x="191.9" y="100">ah11</text>
<text x="191.9" y="97.4">ah12</text>
<text x="209.5" y="97.4">ag10</text>
<text x="209.5" y="100">ah10</text>
<text x="78.8" y="102.5">g10</text>
<text x="79.2" y="107.6">f11</text>
<text x="79.2" y="105.1">f12</text>
<text x="95.2" y="102.5">j10</text>
<text x="95.2" y="105.1">k13</text>
<text x="95.2" y="107.6">k12</text>
<text x="120.7" y="105.1">g10</text>
<text x="120.7" y="102.5">h11</text>
<text x="121.1" y="107.6">f12</text>
<text x="137.2" y="107.6">k13</text>
<text x="137.2" y="102.5">j11</text>
<text x="137.2" y="105.1">j10</text>
<text x="158.8" y="102.5">g10</text>
<text x="159.2" y="107.6">f11</text>
<text x="159.2" y="105.1">f12</text>
<text x="175.3" y="102.5">j10</text>
<text x="175.3" y="105.1">k13</text>
<text x="175.3" y="107.6">k12</text>
<text x="193.1" y="105.1">g10</text>
<text x="193.1" y="102.5">h11</text>
<text x="193.5" y="107.6">f12</text>
<text x="209.5" y="105.1">j10</text>
<text x="209.5" y="102.5">j11</text>
<text x="209.5" y="107.6">k13</text>
<text x="78.8" y="110.1">b10</text>
<text x="78.8" y="112.7">e12</text>
<text x="95.2" y="112.7">e10</text>
<text x="95.2" y="110.1">h12</text>
<text x="120.7" y="112.7">b10</text>
<text x="121.1" y="110.1">f11</text>
<text x="137.2" y="112.7">h12</text>
<text x="137.2" y="110.1">k12</text>
<text x="158.8" y="110.1">b10</text>
<text x="158.8" y="112.7">e12</text>
<text x="175.3" y="110.1">h12</text>
<text x="175.3" y="112.7">e10</text>
<text x="193.1" y="112.7">b10</text>
<text x="193.5" y="110.1">f11</text>
<text x="209.5" y="112.7">h12</text>
<text x="209.5" y="110.1">k12</text>
<text x="78.8" y="117.8">b11</text>
<text x="78.8" y="115.2">d11</text>
<text x="95.2" y="117.8">c11</text>
<text x="95.2" y="115.2">d10</text>
<text x="120.7" y="117.8">d11</text>
<text x="120.7" y="115.2">e12</text>
<text x="137.2" y="117.8">d10</text>
<text x="137.2" y="115.2">e10</text>
<text x="158.8" y="115.2">d11</text>
<text x="158.8" y="117.8">b11</text>
<text x="175.3" y="117.8">c11</text>
<text x="175.3" y="115.2">d10</text>
<text x="193.1" y="117.8">e12</text>
<text x="209.5" y="117.8">e10</text>
<text x="120.7" y="120.3">b11</text>
<text x="137.2" y="120.3">c11</text>
<text x="193.1" y="120.3">d11</text>
<text x="193.1" y="122.8">b11</text>
<text x="209.5" y="120.3">d10</text>
<text x="209.5" y="122.8">c11</text>
</g>
<g font-size="1.8" fill="#a90000">
<text x="91.4" y="32.8">2</text>
<text x="91.4" y="35.3">4</text>
<text x="100.3" y="32.8">1</text>
<text x="100.3" y="35.3">3</text>
<text x="123.1" y="32.8">2</text>
<text x="123.1" y="35.3">4</text>
<text x="132" y="32.8">1</text>
<text x="132" y="35.3">3</text>
<text x="154.9" y="32.8">2</text>
<text x="154.9" y="35.3">4</text>
<text x="163.8" y="32.8">1</text>
<text x="163.8" y="35.3">3</text>
<text x="186.6" y="32.8">2</text>
<text x="186.6" y="35.3">4</text>
<text x="195.5" y="32.8">1</text>
<text x="195.5" y="35.3">3</text>
<text x="91.4" y="37.8">6</text>
<text x="91.4" y="40.4">8</text>
<text x="100.3" y="37.8">5</text>
<text x="100.3" y="40.4">7</text>
<text x="123.1" y="37.8">6</text>
<text x="123.1" y="40.4">8</text>
<text x="132" y="37.8">5</text>
<text x="132" y="40.4">7</text>
<text x="154.9" y="37.8">6</text>
<text x="154.9" y="40.4">8</text>
<text x="163.8" y="37.8">5</text>
<text x="163.8" y="40.4">7</text>
<text x="186.6" y="37.8">6</text>
<text x="186.6" y="40.4">8</text>
<text x="195.5" y="37.8">5</text>
<text x="195.5" y="40.4">7</text>
<text x="90.8" y="42.9">10</text>
<text x="90.8" y="45.5">12</text>
<text x="99.7" y="45.5">11</text>
<text x="100.3" y="42.9">9</text>
<text x="122.5" y="42.9">10</text>
<text x="122.5" y="45.5">12</text>
<text x="131.4" y="45.5">11</text>
<text x="132" y="42.9">9</text>
<text x="154.3" y="42.9">10</text>
<text x="154.3" y="45.5">12</text>
<text x="163.2" y="45.5">11</text>
<text x="163.8" y="42.9">9</text>
<text x="186" y="42.9">10</text>
<text x="186" y="45.5">12</text>
<text x="194.9" y="45.5">11</text>
<text x="195.5" y="42.9">9</text>
<text x="260.3" y="69.6">2</text>
<text x="83.7" y="77.2">1</text>
<text x="92.6" y="77.2">2</text>
<text x="163.8" y="77.2">1</text>
<text x="172.6" y="77.2">2</text>
<text x="260.3" y="72.1">1</text>
<text x="83.7" y="79.8">3</text>
<text x="83.7" y="82.3">5</text>
<text x="92.6" y="79.8">4</text>
<text x="92.6" y="82.3">6</text>
<text x="163.8" y="79.8">3</text>
<text x="163.8" y="82.3">5</text>
<text x="172.6" y="79.8">4</text>
<text x="172.6" y="82.3">6</text>
<text x="198" y="79.8">1</text>
<text x="198" y="82.3">3</text>
<text x="206.9" y="79.8">2</text>
<text x="206.9" y="82.3">4</text>
<text x="83.1" y="89.9">11</text>
<text x="83.7" y="84.8">7</text>
<text x="83.7" y="87.4">9</text>
<text x="92" y="87.4">10</text>
<text x="92" y="89.9">12</text>
<text x="92.6" y="84.8">8</text>
<text x="125.7" y="87.4">1</text>
<text x="125.7" y="89.9">3</text>
<text x="134.5" y="87.4">2</text>
<text x="134.5" y="89.9">4</text>
<text x="163.2" y="89.9">11</text>
<text x="163.8" y="84.8">7</text>
<text x="163.8" y="87.4">9</text>
<text x="172" y="87.4">10</text>
<text x="172" y="89.9">12</text>
<text x="172.6" y="84.8">8</text>
<text x="198" y="84.8">5</text>
<text x="198" y="87.4">7</text>
<text x="198" y="89.9">9</text>
<text x="206.3" y="89.9">10</text>
<text x="206.9" y="84.8">6</text>
<text x="206.9" y="87.4">8</text>
<text x="83.1" y="92.5">13</text>
<text x="83.1" y="95">15</text>
<text x="92" y="92.5">14</text>
<text x="92" y="95">16</text>
<text x="125.7" y="92.5">5</text>
<text x="125.7" y="95">7</text>
<text x="134.5" y="92.5">6</text>
<text x="134.5" y="95">8</text>
<text x="163.2" y="92.5">13</text>
<text x="163.2" y="95">15</text>
<text x="172" y="92.5">14</text>
<text x="172" y="95">16</text>
<text x="197.4" y="92.5">11</text>
<text x="197.4" y="95">13</text>
<text x="206.3" y="92.5">12</text>
<text x="206.3" y="95">14</text>
<text x="83.1" y="97.5">17</text>
<text x="83.1" y="100.1">19</text>
<text x="92" y="97.5">18</text>
<text x="92" y="100.1">20</text>
<text x="125.1" y="100.1">11</text>
<text x="125.7" y="97.5">9</text>
<text x="133.9" y="97.5">10</text>
<text x="133.9" y="100.1">12</text>
<text x="163.2" y="97.5">17</text>
<text x="163.2" y="100.1">19</text>
<text x="172" y="97.5">18</text>
<text x="172" y="100.1">20</text>
<text x="197.4" y="97.5">15</text>
<text x="197.4" y="100.1">17</text>
<text x="206.3" y="97.5">16</text>
<text x="206.3" y="100.1">18</text>
<text x="83.1" y="102.6">21</text>
<text x="83.1" y="105.2">23</text>
<text x="83.1" y="107.7">25</text>
<text x="92" y="102.6">22</text>
<text x="92" y="105.2">24</text>
<text x="92" y="107.7">26</text>
<text x="125.1" y="102.6">13</text>
<text x="125.1" y="105.2">15</text>
<text x="125.1" y="107.7">17</text>
<text x="133.9" y="102.6">14</text>
<text x="133.9" y="105.2">16</text>
<text x="133.9" y="107.7">18</text>
<text x="163.2" y="102.6">21</text>
<text x="163.2" y="105.2">23</text>
<text x="163.2" y="107.7">25</text>
<text x="172" y="102.6">22</text>
<text x="172" y="105.2">24</text>
<text x="172" y="107.7">26</text>
<text x="197.4" y="102.6">19</text>
<text x="197.4" y="105.2">21</text>
<text x="197.4" y="107.7">23</text>
<text x="206.3" y="102.6">20</text>
<text x="206.3" y="105.2">22</text>
<text x="206.3" y="107.7">24</text>
<text x="83.1" y="110.2">27</text>
<text x="83.1" y="112.8">29</text>
<text x="92" y="110.2">28</text>
<text x="92" y="112.8">30</text>
<text x="125.1" y="110.2">19</text>
<text x="125.1" y="112.8">21</text>
<text x="133.9" y="110.2">20</text>
<text x="133.9" y="112.8">22</text>
<text x="163.2" y="110.2">27</text>
<text x="163.2" y="112.8">29</text>
<text x="172" y="110.2">28</text>
<text x="172" y="112.8">30</text>
<text x="197.4" y="110.2">25</text>
<text x="197.4" y="112.8">27</text>
<text x="206.3" y="110.2">26</text>
<text x="206.3" y="112.8">28</text>
<text x="83.1" y="115.3">31</text>
<text x="83.1" y="117.9">33</text>
<text x="92" y="115.3">32</text>
<text x="92" y="117.9">34</text>
<text x="125.1" y="115.3">23</text>
<text x="125.1" y="117.9">25</text>
<text x="133.9" y="115.3">24</text>
<text x="133.9" y="117.9">26</text>
<text x="163.2" y="115.3">31</text>
<text x="163.2" y="117.9">33</text>
<text x="172" y="115.3">32</text>
<text x="172" y="117.9">34</text>
<text x="197.4" y="115.3">29</text>
<text x="197.4" y="117.9">31</text>
<text x="206.3" y="115.3">30</text>
<text x="206.3" y="117.9">32</text>
<text x="83.1" y="120.4">35</text>
<text x="83.1" y="122.9">37</text>
<text x="83.1" y="125.5">39</text>
<text x="92" y="120.4">36</text>
<text x="92" y="122.9">38</text>
<text x="92" y="125.5">40</text>
<text x="125.1" y="120.4">27</text>
<text x="125.1" y="122.9">29</text>
<text x="125.1" y="125.5">31</text>
<text x="133.9" y="120.4">28</text>
<text x="133.9" y="122.9">30</text>
<text x="133.9" y="125.5">32</text>
<text x="197.4" y="120.4">33</text>
<text x="197.4" y="122.9">35</text>
<text x="206.3" y="120.4">34</text>
<text x="206.3" y="122.9">36</text>
</g>
</svg>
